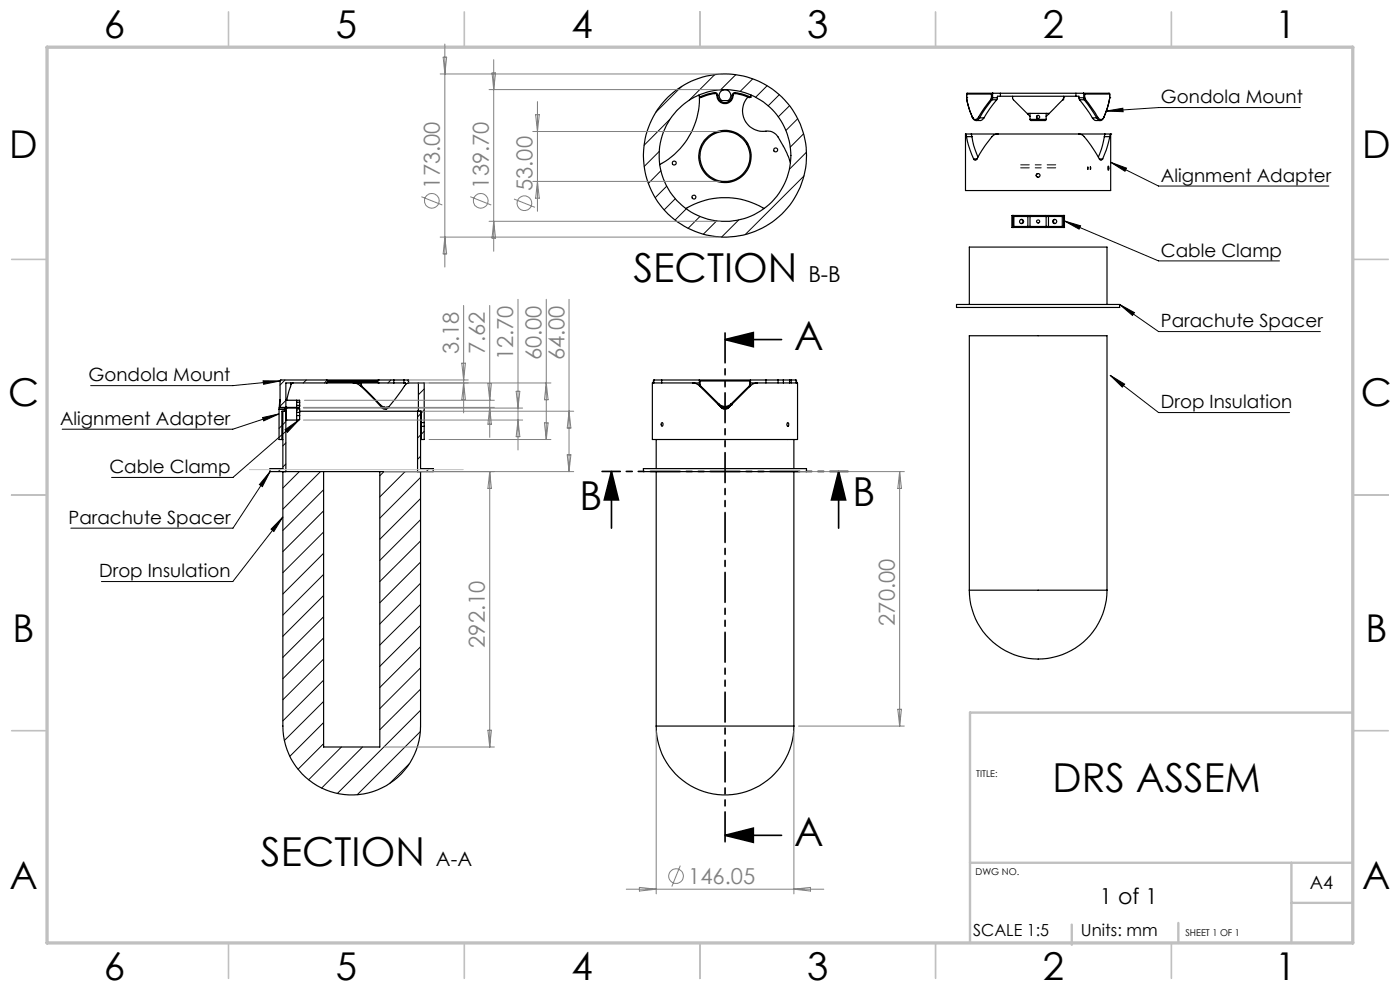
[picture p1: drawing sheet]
<svg xmlns="http://www.w3.org/2000/svg" width="297mm" height="210mm" viewBox="0 0 297 210" stroke-linecap="round" stroke-linejoin="round" font-family="sans-serif">
<g fill="none" stroke="#000" stroke-width=".25">
<path d="M151.6 19.6v.3M151.6 19.6l-1.6 .4-1.6 .6M151.6 19.6a.61 .61 0 0 1 .7 .6M151.6 19.9l-1.5 .3-1.4 .5-.3-.1M151.6 19.9h.3l.2 .3M152.9 19.5a1.24 1.24 0 0 1 1.8 0 1.24 1.24 0 0 1-.3 1.8h-1.2a1.24 1.24 0 0 1-.3-1.8zM156 19.9l1.5 .3 1.4 .5 .3-.1M156 19.9h-.4l-.1 .3M156 19.6v.3M156 19.6l1.6 .4 1.6 .6M156 19.6a.6 .6 0 0 0-.7 .6M205.1 20h5.2"/>
<path d="M205.1 19.9v.8M210.3 20v.7M210.6 19.8l-.3 .2M210.6 19.8h1.6M210.6 19.8v.9M210.6 19.8h-5.5v.2M212.2 19.8h16M212.2 19.8v.6M228.2 19.8v.6M228.2 19.8h1.7M229.8 19.8h5.5l.1 .2M229.9 19.8l.2 .2"/>
<path d="M229.9 19.8v.9M230.1 20h5.3M230.1 20v.7M235.4 19.9v.8M148.2 20.2l.2 .4M148.4 20.5a16.1 16.1 0 0 1-8.5 14.4M148.4 20.6h.1M152.1 20.2a1.71 1.71 0 0 0 1.7 1.8 1.71 1.71 0 0 0 1.7-1.8M152.1 20.2h.2M152.3 20.2a1.52 1.52 0 0 0 1.5 1.6 1.52 1.52 0 0 0 1.5-1.6M155.3 20.2h.2M158.7 20.6a4.3 4.3 0 0 0-.6 5.1 4.3 4.3 0 0 0 4.7 2.1 2.69 2.69 0 0 1 2.3 1.3l1.8 3.4 .8 2"/>
<path d="M159.2 20.6h.1M159.3 20.2l-.1 .4M204.9 28.4l.1 .6M205 29l.5 1.8 1.1 2.9M205 29h1.2M205.1 21l.6 2.5 .6 1.4M205.1 21l.5 1.9 .7 2M205.1 20.7v.3M205.1 20.7h.1M206.1 28.4h-1.3v12h30.8v-12M206.1 28.4l.1 .6M206.1 28.4h5.6"/>
<path d="M206.2 29l.4 1.8 .9 2.5M206.3 24.9l.4 .5 .4 .2M206.3 24.9l.2 .3a.68 .68 0 0 0 1.1-.3M206.3 24.9h.1M206.6 33.7a.35 .35 0 0 0 .5 .2l.2-.2M206.6 33.7h.7M207.6 24.9l.2 .1M207.8 25l-.7 .6M207.8 25h.9M208.7 25l-.6 .6h-1M210.3 21l.1 .2M210.3 21l-2.7 3.9"/>
<path d="M210.3 20.7v.3M210.3 20.7h.3M210.4 21.2l-2.6 3.8M210.4 21.2h1.1M210.6 20.7l-.2 .5M210.6 20.7h1M211.5 21.2l-1.5 1.9-1.3 1.9M211.6 20.7l-.1 .5M211.7 28.4l-.6 .1-.7 .5-1.4 1.8-1.7 2.9M211.7 28.4h17.1M212.2 20.4h16M212.2 20.4h-.6v.3"/>
<path d="M214.8 20.4l.2 .8 3 3M218 24.2l.5 .5M218.5 25.3l.2 .3h3.1l.1-.3M218.5 24.1h3.4M218.5 24.1h-.5v.1M218.5 25.3h3.4M218.5 24.1v1.2M219.9 37.2v.2l.3 .2M220.2 24.5a.34 .34 0 0 0-.3 .3 .34 .34 0 0 0 .3 .3M220.2 36.8l-.3 .2v.2M221.9 24.1h.6v.1M221.9 24.1v1.2"/>
<path d="M222.5 24.2l-.6 .5M225.5 21.2h.1M225.5 21.2l-3 3M225.6 20.7h.1M225.6 20.7l-.1 .5M225.6 20.4v.3M228.2 20.4h.7v.3M228.8 28.4l.5 .1a2.76 2.76 0 0 1 1.5 1.4l2.4 3.8M228.8 28.4h5.6M228.9 20.7l.1 .5M228.9 20.7h1M229 21.2l2.7 3.8"/>
<path d="M229 21.2h1M229.9 20.7l.1 .5M229.9 20.7h.2M230 21.2l2.7 3.8M230.1 20.7l.1 .3M230.2 21l2.7 3.9M230.2 21l-.2 .2M230.8 35.4v.5zM231.3 35.4v.5zM231.7 25l.6 .5 1.1 .1M231.7 25h1M232.7 25l.2 .4 .5 .2"/>
<path d="M232.9 24.9l.3 .3a.63 .63 0 0 0 1-.3M232.9 24.9l-.2 .1M233.2 33.7l.3 .3 .4-.3M233.2 33.7h.7M234.2 24.9l-.4 .6-.4 .1M234.2 24.9h.1M234.3 29l-.4 1.8-.9 2.5M234.3 29h1.1M234.4 28.4l-.1 .6M234.4 28.4h1.2M235.1 35.2l.1 .9-.2-.2zM235.4 21.1l-.3 1.4-.9 2.4"/>
<path d="M235.4 20.7l-.5 2.2-.7 2M235.4 20.7h.1M235.4 29l-.7 2.8-.8 1.9M235.6 28.4l-.2 .6M235.6 28.4h.1M145.5 44.2a16.1 16.1 0 0 1 16.6 0M214.8 48.3h.1M214.8 48.3h3.2M214.8 45.7h.1M214.8 45.7l.3 .2M214.8 45.7h3.2M214.8 45.7v2.6"/>
<path d="M214.8 45.7h-.1v2.6h.1M215.1 48l-.3 .3M215.1 48h3M215.1 45.9h3M215.1 45.9v2.1M216.6 46.6a.43 .43 0 0 1 .4 .4 .43 .43 0 0 1-.4 .4M218 45.7l.1 .2M218 45.7h.7M218 48.3h.7M218.1 48l-.1 .3M218.1 45.9h.4M218.1 48h.4"/>
<path d="M218.1 45.9v2.1M218.5 48l.2 .3M218.5 48h3.4M218.5 45.9h3.4M218.5 45.9v2.1M218.7 45.7l-.2 .2M218.7 48.3h3.1M218.7 45.7h3.1M221.8 45.7l.1 .2M221.8 45.7h.6M221.8 48.3h.6M221.9 48l-.1 .3"/>
<path d="M221.9 45.9h.5M221.9 48h.5M221.9 45.9v2.1M222.4 48v.3M222.4 48h3M222.4 48.3h3.2M222.4 45.9h3M222.4 45.7v.2M222.4 45.7h3.2M222.4 45.9v2.1M223.8 46.6a.44 .44 0 0 0-.3 .4 .44 .44 0 0 0 .3 .4M225.4 48l.2 .3"/>
<path d="M225.4 45.9v2.1M225.6 45.7l-.2 .2M225.6 48.3h.1M225.6 45.7h.1M225.6 45.7v2.6M225.6 45.7h.2v2.6h-.2M202.9 64.6h34.6v.6h-34.6zM205.6 64.6v-12.2h29.2v12.2M59.2 86.8v6.4h.6M59.2 86.8h1.2M59.2 86.5v.3M59.2 86.5h1.3"/>
<path d="M59.4 84.8l-.2 1.7M59.8 93.2h.2M60 87.2v12.2h-2.7v.6h34.6v-.6h-2.7v-12.2M60.4 86.8v.4M60.5 86.5l-.1 .3M60.5 86.4v.1M60.6 89.1h2.3M60.6 86.6h2.3M60.6 89.1h.1M60.6 86.6h.1M60.6 84.9h.1M60.6 86.4h.1"/>
<path d="M60.6 86.4h2.3M60.6 84.9h2.3M60.6 86.6v13.4M60.6 87.2h-.8v6M61.7 81.2v.6l-.9 3.1M62.2 81.2l-.5 .3M62.9 87.5v.7M62.9 86.6h.7v.9M62.9 85.3v.7M62.9 85.3h.7M62.9 86h.7M62.9 84.9h.7v.4"/>
<path d="M62.9 88.2h.7M62.9 87.5h.7M62.9 84.9v.4M62.9 86v.4M62.9 86.6v.9M62.9 88.2v.9M63.6 87.5v.7M63.6 88.2v.8l-.7 .1M63.6 85.3v.7M63.6 86l-.1 .4h-.6M63.6 87.2h25M69.3 80.6l.2 .2"/>
<path d="M69.3 80.6h11.1M69.3 81.2h11.1M69.3 80.6h-9.8l-.1 5.7 .1 .1h1.1M69.3 81.2h-8.7v5.2M69.5 80.8h10.6M69.5 81l-.2 .2M69.5 81h10.6M69.5 80.8v.2M74.9 81.2l.6 .1 .9 .5M75.6 81.2l1.1 .3M76.4 81.8l4.7 4.7M76.4 81.8h.3"/>
<path d="M76.7 81.2l.1 .8 3.8 3.8a1.48 1.48 0 0 0 1.9 .4M80.1 81l.3 .2M80.1 80.8v.2M80.4 80.6l-.3 .2M80.4 80.6h3.1M80.4 81.2h3.1M81.1 86.5h.6M81.5 86.4l.2 .1M81.7 86.5l.3 .2M81.9 86.4h.5M83.5 81.2h2.2M83.5 80.6h2.2"/>
<path d="M83.5 80.6v.6M85.7 80.6h.9M85.7 81.2h.3v.4M85.7 80.6v.6M86.6 80.6v.1M86.6 80.6v.7M88.6 87.2h.8v2.4M88.6 87.2v12.8M88.8 81.2l-2.3 .1-.6 .5a28.6 28.6 0 0 1-4 5l-.6-.1-.2-.2M88.8 81.2h1.2v8.4M88.8 81.2v6M89.2 93.2h.2"/>
<path d="M89.4 89.6v.8M89.4 89.6h.6M89.4 90.4h.6M89.4 90.4v2.8M90 89.6v.8M90 90.4v2.8h-.6M136.5 99.4h34.6v.6h-34.6zM138.6 80.8v.4M138.7 80.6l-.1 .2M138.7 80.6v.6M139.2 93.2v6.2M140.3 89.8l.1-.1a.37 .37 0 0 1 .3 .3 .37 .37 0 0 1-.3 .4z"/>
<path d="M140.4 80.6h8M140.4 80.6v.6M140.4 80.6h-1.7M147 81.2h1.4M148.4 80.6l.1 .2M148.4 80.6h10.8M148.4 81.6l.2 .4v-.1M148.4 81.6h.1M148.4 81.8l4.7 4.7M148.4 80.6v1M148.4 81.8h.1M148.5 81.6l.1 .3"/>
<path d="M148.5 80.8h10.6M148.5 80.8v.8M148.6 81.9l3.9 3.8M152.4 85.9h.1M152.5 85.7a1.81 1.81 0 0 0 2.6 0M152.5 85.7l-.1 .1a1.8 1.8 0 0 0 2.8 0l-.1-.1M152.7 86.2h.1M152.8 86.2v.1M152.8 86.2h.1M152.8 86.1v.1M153 86.4h.7M153.1 86.4h.7"/>
<path d="M153.1 86.5h.1M153.1 86.5a.95 .95 0 0 0 1.4 0M153.1 86.6h1.4M153.8 86.4h.1M153.8 86.4h.8M153.8 86.4h.7M154.8 86.2l-1 .2M154.8 86.2h.1M154.8 86.2v.1M154.8 86.1v.1M155.2 85.9l-.4 .2M155.2 85.9h.1"/>
<path d="M159 81.9l-3.9 3.8M159 81.9v.1M159.1 81.6l-.1 .3M159.1 81.6h.1M159.1 80.8v.8M159.2 81.8l-.2 .2M159.2 80.6l-.1 .2M159.2 81.6l-.2 .4M159.2 81.2h1.4M159.2 80.6h3.3M159.2 80.6v1M160.6 81.2h8.6v12h-30.8v-12h8.6l.5 .1 .9 .5"/>
<path d="M160.6 81.2l-.7 .2-.7 .4-4.7 4.7M162.5 80.6h2.6M162.5 80.6v.6M165.1 80.6v.6M165.1 80.6h1.1M166.2 80.6h1.3M166.2 80.6v.6M167 89.7a.39 .39 0 0 1 .3 .3 .39 .39 0 0 1-.2 .4l-.2-.3zM167.5 80.6h1.4M167.5 80.6v.6M167.9 80.6v.6M168.4 93.2v6.2"/>
<path d="M168.9 80.6l.1 .6M168.9 80.6v.6M60 100v54a14.6 14.6 0 0 0 14.6 14.6 14.6 14.6 0 0 0 14.6-14.6v-54M68.7 100v58.5h11.9v-58.5M139.2 100v54M168.4 100v54M205.6 125.2a14.6 14.6 0 0 0 14.6 14.6 14.6 14.6 0 0 0 14.6-14.6M205.6 125.2v-54h29.2v54M205.6 125.2h29.2M139.2 154a14.6 14.6 0 0 0 14.6 14.6 14.6 14.6 0 0 0 14.6-14.6M139.2 154h29.2"/>
<circle cx="143" cy="34.6" r=".43"/>
<circle cx="153.8" cy="33" r="17.3"/>
<circle cx="153.8" cy="33.2" r="5.6"/>
<circle cx="153.8" cy="33" r="14"/>
<circle cx="153.8" cy="33.2" r="5.3"/>
<circle cx="164.5" cy="31.8" r=".43"/>
<circle cx="220.2" cy="24.8" r=".33"/>
<circle cx="220.2" cy="37.2" r=".39"/>
<circle cx="147.2" cy="41.8" r=".41"/>
<circle cx="216.7" cy="47" r=".44"/>
<circle cx="220.2" cy="47" r=".33"/>
<circle cx="223.7" cy="47" r=".44"/>
</g>
<g fill="none" stroke="#000" stroke-width=".21">
<path d="M144.6 18.3l-5.5 5.5M151.6 15.8l-5.4 5.5M156.1 15.8l-3.2 3.2M159.7 16.7l-2.7 2.7M162.7 18.2l-2.4 2.4M139.9 32.1l-3.2 3.2M140.2 36.2l-2.7 2.7M141.4 39.5l-2.4 2.4M142.1 25.3l-5.5 5.5M165.3 20.1l-2.4 2.4M167.5 22.4l-2.4 2.4M169.2 25.2l-2.5 2.5"/>
<path d="M170.5 28.4l-2.9 2.8M170.6 37.3l-12.5 12.4M171.1 32.3l-3.6 3.6M234.7 23.6l3.5-.6 .1 .7zM235.6 34.4l3.4 1.3-.3 .6zM235.6 34.4l10.2 5.1h36.1M275.9 22.8h-30.1l-11.1 .8M143.3 42.1l-2.4 2.4M145.6 44.3l-2.4 2.4M148.5 45.9l-2.5 2.5M152 46.8l-2.8 2.9M156.7 46.7l-3.6 3.6"/>
<path d="M225.8 46.9l3.4 1-.3 .7zM225.8 46.9l20 8.4h25.6M235.5 79.6l3.1 1.9-.5 .6zM235.5 79.6l10.3 7.9h27.8M237.5 64.6l3.2 1.7-.5 .6zM237.5 64.6l8.3 5.7h34.3M55.7 88.6l3.5-.8-3.2 1.5zM55.8 80.8h3.6l-3.5 .7zM59.2 87.8l-9.8 3.2h-36.2M59.4 80.8l-10 1h-30.2M59.7 99.4l-.7 .6M59.8 90.3l-.6 .6"/>
<path d="M60.5 91.1l2.9-2-2.4 2.6zM60.5 80.6l-1.1 1.1M60.6 89.4l-.6 .7M60.6 93.9l-.6 .7M60.6 98.4l-.6 .7M60.6 84.9l-1.2 1.3M63.4 89.1l-14 12.2h-25.7M63.5 86.6l-.6 .5M65 80.6l-.7 .6M69.4 80.7l-.6 .5M82.9 80.6l-.6 .6M89.2 87.8l-.6 .6"/>
<path d="M89.2 92.3l-.6 .6M89.2 96.8l-.6 .6M90 87l-.6 .6M90 91.5l-.6 .6M90 82.5l-1.2 1.2M91.1 99.4l-.7 .6M57.3 100l-1.6 3.2-.7-.4zM57.3 100l-7.9 12h-34.4M60 109.7l-1.9 3-.6-.5zM60 109.7l-10.6 13.7h-27.9M63.5 100l-3.5 3.5M68 100l-8 8"/>
<path d="M68.7 108.4l-8.7 8.6M68.7 112.8l-8.7 8.7M68.7 117.4l-8.7 8.6M68.7 103.9l-8.7 8.6M81.5 100l-.9 .9M85.9 100l-5.3 5.4M89.2 101.3l-8.6 8.6M89.2 105.8l-8.6 8.6M89.2 110.2l-8.6 8.7M89.2 114.8l-8.6 8.6M89.2 119.2l-8.6 8.7M68.7 121.8l-8.7 8.7"/>
<path d="M68.7 126.3l-8.7 8.7M68.7 130.8l-8.7 8.6M68.7 135.3l-8.7 8.7M68.7 139.8l-8.7 8.6M89.2 123.7l-8.6 8.7M89.2 128.2l-8.6 8.6M89.2 132.7l-8.6 8.6M89.2 137.2l-8.6 8.6M68.7 144.3l-8.7 8.6M68.7 148.8l-8.4 8.3M68.7 153.3l-7.2 7.1M68.7 157.8l-5.5 5.4"/>
<path d="M72.4 158.5l-6.9 6.9M76.9 158.5l-8.7 8.7M89.1 155.2l-13.3 13.4M89.2 141.7l-8.6 8.6M89.2 146.2l-8.6 8.6M89.2 150.7l-17.6 17.6M86.8 162l-4.2 4.2"/>
</g>
<g fill="none" stroke="#808080" stroke-width=".21">
<path d="M93.4 15.7h59.4M94 12.1h.8l-.4 3.6zM94.4 9.3v47.3M103.8 19h49M104.4 15.5h.7l-.4 3.5zM104.7 12.7v40.6M113 27.9h39.8M113 38.5h39.8M113.6 24.3h.8l-.4 3.6zM114 21.5v23.3M114 38.5l.4 3.5h-.8zM89.4 41.7l4.4 1.8"/>
<path d="M93.4 50.3h59.4M94.4 50.3l.4 3.6h-.8zM99.8 41.7l4.4 1.8M103.8 46.9h49M104.7 46.9l.4 3.6h-.7zM109 42.2l4.5 1.8M98 77h.7l-.3 3.6zM98.4 64.8v22.8M103.9 64.8v28M109.9 63.5v32M115.9 63.5v29.7M120.7 63.5v36.5"/>
<path d="M64.3 86.4h40.6M64.4 89.1h46.5M64.4 86.6h46.5M64.6 84.9h40.3M86.7 81.2h30.2M86.7 80.6h12.6M89.6 87.2h32.1M91 93.2h25.9M98.4 81.2l.3 3.6h-.7zM103.5 81.3h.7l-.3 3.6zM103.9 86.4l.3 3.6h-.7zM109.5 83h.8l-.4 3.6z"/>
<path d="M109.9 89.1l.4 3.5h-.8zM115.5 89.7h.8l-.4 3.5zM115.9 81.2l.4 3.6h-.8zM120.3 96.5h.8l-.4 3.5zM120.7 87.2l.4 3.6h-.8zM81.6 100h40.1M103.9 100v58.5M103.9 100l.3 3.6h-.7zM169.4 100h22.4M190.9 100v54M190.9 100l.3 3.6h-.7zM81.6 158.5h23.3"/>
<path d="M103.5 154.9h.7l-.3 3.6zM139.2 155v34.6M168.4 155v34.6M169.4 154h22.4M190.5 150.5h.7l-.3 3.5zM132.9 188.6h41.9M135.6 188.2l3.6 .4-3.6 .4zM144.3 183.6l-1.8 4.5M168.4 188.6l3.5-.4v.8z"/>
<circle cx="91.6" cy="42.6" r="1.55"/>
<circle cx="102" cy="42.6" r="1.55"/>
<circle cx="111.3" cy="43.1" r="1.55"/>
<circle cx="143.4" cy="185.8" r="1.56"/>
</g>
<path d="M153.8 72l6-1.5v3zM153.8 72h12M129.7 100l1.5 6h-3zM129.7 100v12M177.9 100l1.5 6h-3zM177.9 100v12M153.8 177.2l6-1.5v3zM153.8 177.2h12" fill="none" stroke="#000" stroke-width=".35"/>
<path d="M224 35.6h-7.5M224 35h-7.5" fill="none" stroke="#000" stroke-width=".21" stroke-dasharray="15.2 1.3 1.3 1.3" stroke-dashoffset="13.4"/>
<path d="M153.8 70v109.2" fill="none" stroke="#000" stroke-width=".35" stroke-dasharray="6.3 1.3 1.3 1.3 1.3 1.3" stroke-dashoffset="-.6"/>
<path d="M179.9 100h-52.2" fill="none" stroke="#000" stroke-width=".35" stroke-dasharray="6.3 1.3 1.3 1.3 1.3 1.3" stroke-dashoffset="2.5"/>
<path d="M52.9 99.6h45.4" fill="none" stroke="#c0c0c0" stroke-width=".21"/>
<g fill="none" stroke="#c0c0c0" stroke-width=".35">
<path d="M48.5 2.5v7.5M98.5 2.5v7.5M148.5 2.5v7.5M198.5 2.5v7.5M248.5 2.5v7.5M2.5 55h7.5M287 55h7.5M2.5 105h7.5M287 105h7.5M2.5 155h7.5M287 155h7.5M48.5 200v7.5"/>
<path d="M98.5 200v7.5M148.5 200v7.5M198.5 200v7.5M248.5 200v7.5"/>
</g>
<path d="M287 151.2h-81.2v48.8M205.8 183h81.2M227.4 196.1v4.3M250 195.8v4.2M274 183v17M274 191.5h13" fill="none" stroke="#c0c0c0" stroke-width=".5"/>
<path d="M10 10h277v190h-277z" fill="none" stroke="#c0c0c0" stroke-width=".7"/>
<g fill="#000">
<path d="M153.8 72l6-1.5v3zM153.8 177.2l6-1.5v3z"/>
<path d="M235.5 79.6l3.1 1.9-.5 .6zM237.5 64.6l3.2 1.7-.5 .6zM225.8 46.9l3.4 1-.3 .7zM235.6 34.4l3.4 1.3-.3 .6zM234.7 23.6l3.5-.6 .1 .7zM60 109.7l-1.9 3-.6-.5zM57.3 100l-1.6 3.2-.7-.4zM60.5 91.1l2.9-2-2.4 2.6zM55.7 88.6l3.5-.8-3.2 1.5zM55.8 80.8h3.6l-3.5 .7z"/>
<path d="M177.9 100l1.5 6h-3zM129.7 100l1.5 6h-3z"/>
</g>
<g font-size="8.5">
<text x="134.4" y="59.7">SECTION</text>
<text x="168.5" y="74.2">A</text>
<text x="180.8" y="107.4">B</text>
<text x="122.9" y="108.1">B</text>
<text x="223.3" y="168">DRS ASSEM</text>
<text x="168.5" y="179.4">A</text>
<text x="55.4" y="183.6">SECTION</text>
</g>
<g font-size="8.1">
<text x="22" y="8">6</text>
<text x="71.2" y="8">5</text>
<text x="121.2" y="8">4</text>
<text x="171.3" y="8">3</text>
<text x="221.3" y="8">2</text>
<text x="270.5" y="8">1</text>
<text x="2" y="33.6">D</text>
<text x="289" y="33.6">D</text>
<text x="1.7" y="86.1">C</text>
<text x="288.7" y="86.1">C</text>
<text x="2.7" y="136.1">B</text>
<text x="289.7" y="136.1">B</text>
<text x="2" y="188.6">A</text>
<text x="289" y="188.6">A</text>
<text x="22" y="208">6</text>
<text x="71.2" y="208">5</text>
<text x="121.2" y="208">4</text>
<text x="171.3" y="208">3</text>
<text x="221.3" y="208">2</text>
<text x="270.5" y="208">1</text>
</g>
<g font-size="4.7" fill="#808080">
<text x="93.3" y="40" transform="rotate(-90 93.3 40)">173.00</text>
<text x="103.7" y="40" transform="rotate(-90 103.7 40)">139.70</text>
<text x="113" y="40.5" transform="rotate(-90 113 40.5)">53.00</text>
<text x="97.4" y="75.1" transform="rotate(-90 97.4 75.1)">3.18</text>
<text x="102.9" y="75.1" transform="rotate(-90 102.9 75.1)">7.62</text>
<text x="108.9" y="76.4" transform="rotate(-90 108.9 76.4)">12.70</text>
<text x="114.9" y="76.4" transform="rotate(-90 114.9 76.4)">60.00</text>
<text x="119.7" y="76.4" transform="rotate(-90 119.7 76.4)">64.00</text>
<text x="102.9" y="137.4" transform="rotate(-90 102.9 137.4)">292.10</text>
<text x="189.8" y="132.7" transform="rotate(-90 189.8 132.7)">270.00</text>
<text x="146" y="187.5">146.05</text>
</g>
<g font-size="4.7">
<text x="171.5" y="59.7">B-B</text>
<text x="233.3" y="191.7">1 of 1</text>
</g>
<text font-size="4.2" x="92.5" y="183.6">A-A</text>
<g font-size="3.9">
<text x="246.3" y="21.9">Gondola Mount</text>
<text x="246.3" y="38.6">Alignment Adapter</text>
<text x="246.3" y="54.5">Cable Clamp</text>
<text x="246.3" y="69.5">Parachute Spacer</text>
<text x="18.8" y="80.9">Gondola Mount</text>
<text x="246.3" y="86.6">Drop Insulation</text>
<text x="12.8" y="90.2">Alignment Adapter</text>
<text x="23.2" y="100.4">Cable Clamp</text>
<text x="14.5" y="111.2">Parachute Spacer</text>
<text x="21.1" y="122.5">Drop Insulation</text>
<text x="277.9" y="188.5">A4</text>
</g>
<g font-size="3.5">
<text x="206.5" y="198.6">SCALE 1:5</text>
<text x="229.3" y="198.6">Units: mm</text>
</g>
<g font-size="2">
<text x="207.1" y="164.9">TITLE:</text>
<text x="207" y="185.5">DWG NO.</text>
<text x="251.5" y="198.6">SHEET 1 OF 1</text>
</g>
</svg>
